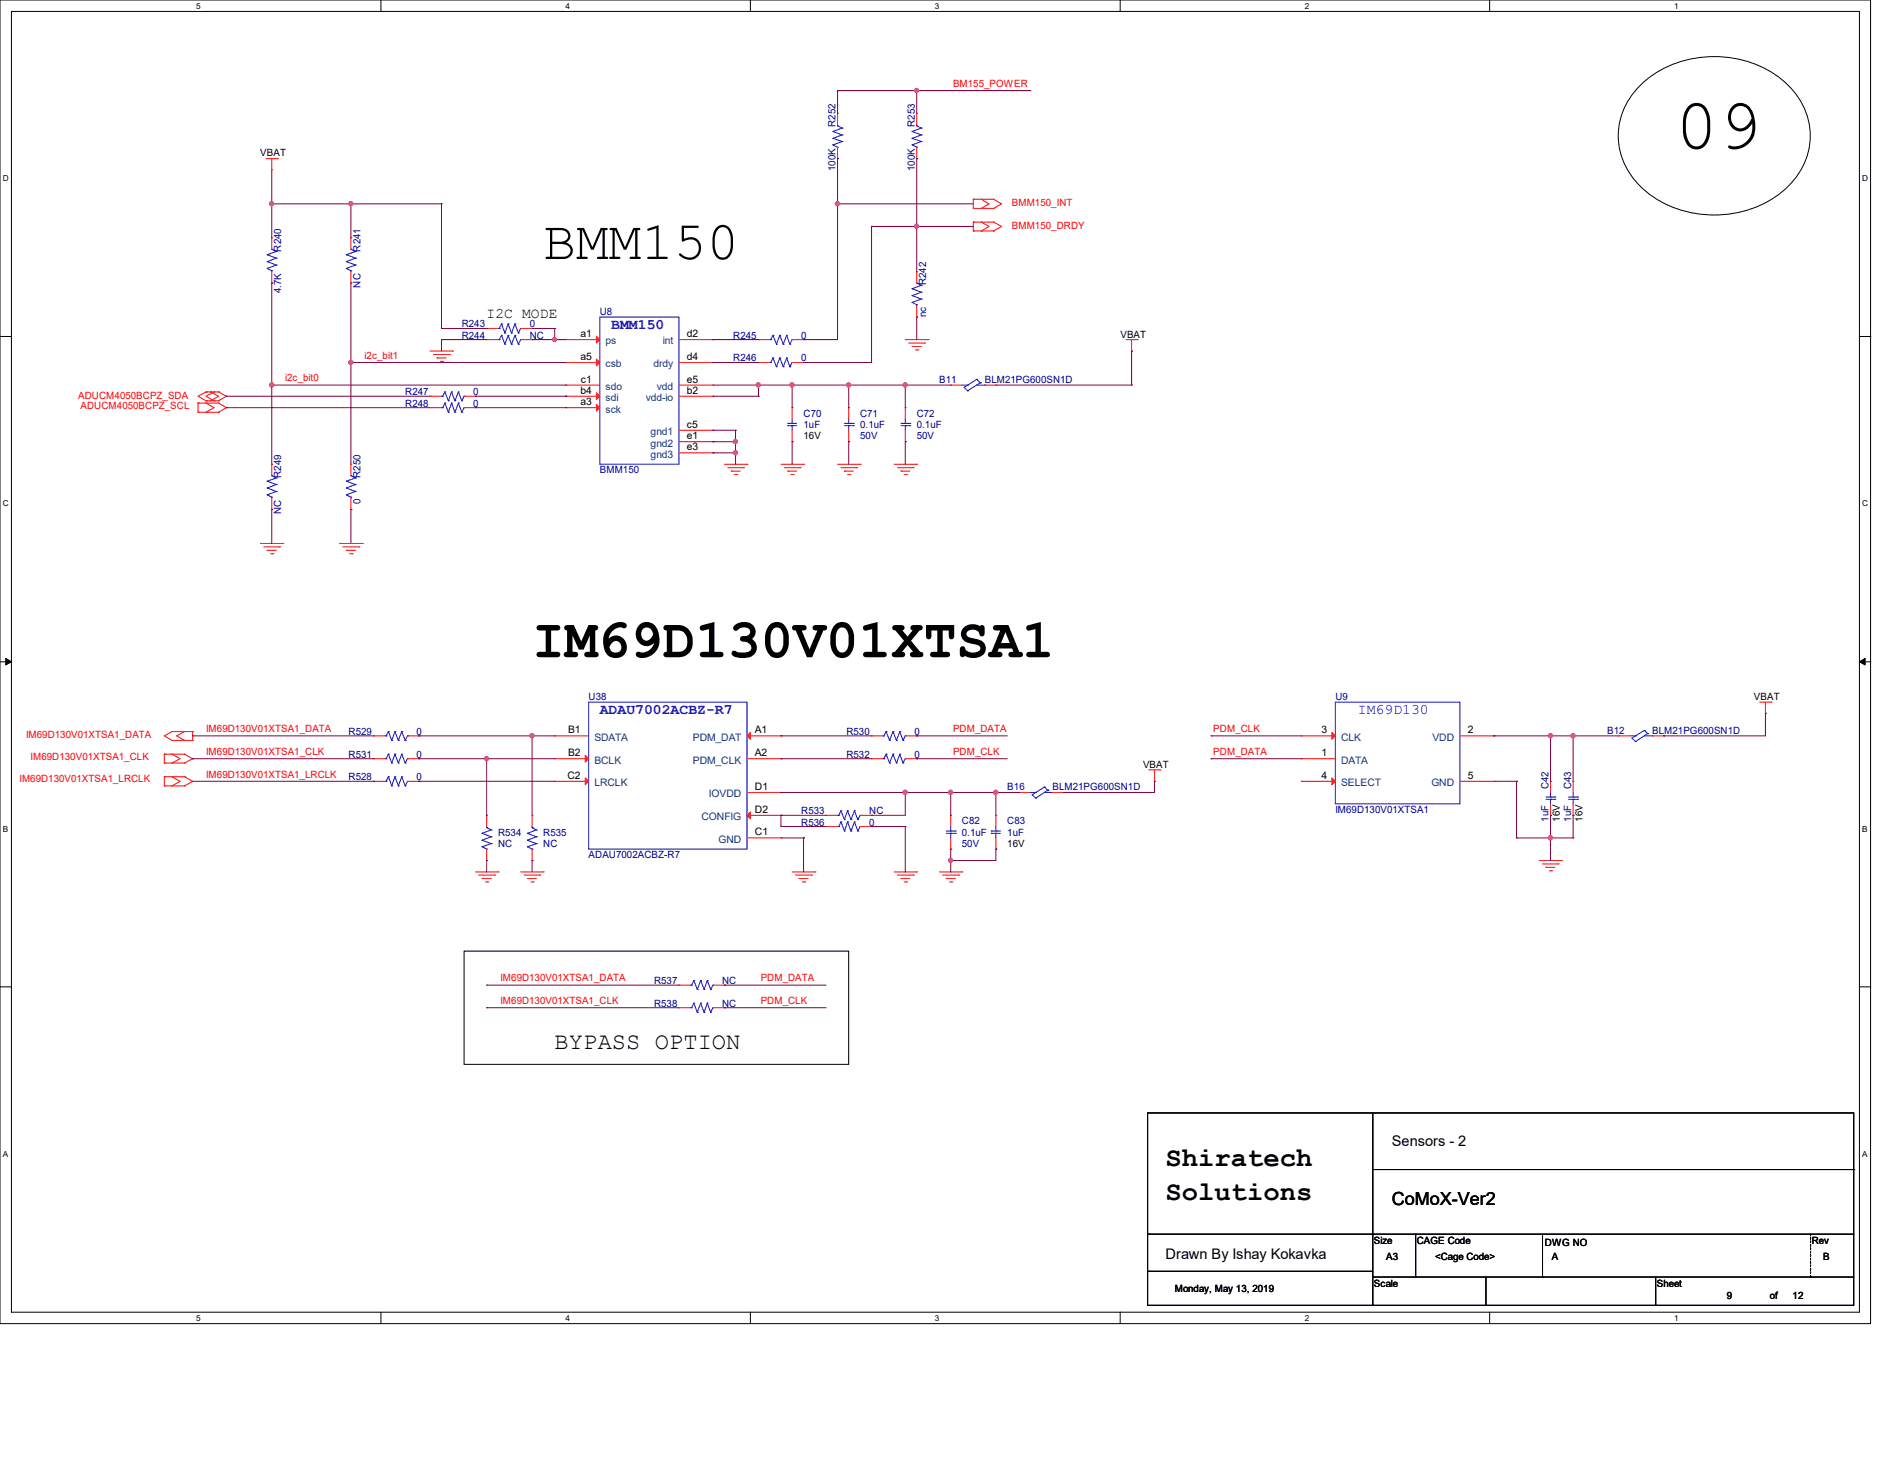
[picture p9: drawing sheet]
<svg xmlns="http://www.w3.org/2000/svg" width="279mm" height="216mm" viewBox="0 0 279 216" stroke-linecap="round" stroke-linejoin="round" font-family="sans-serif">
<path d="M0 0h277.1v196h-277.1zM1.7 1.7h273.8v192.6h-273.8z" fill="none" stroke="#000" stroke-width=".15"/>
<g fill="#fff">
<path d="M29 .2h.7v1.3h-.7z"/>
<path d="M29 194.5h.7v1.3h-.7z"/>
</g>
<path d="M56.4 0v1.7M56.4 194.3v1.7" fill="none" stroke="#000" stroke-width=".15"/>
<g fill="#fff">
<path d="M83.8 .2h.6v1.3h-.6z"/>
<path d="M83.8 194.5h.6v1.3h-.6z"/>
</g>
<path d="M111.2 0v1.7M111.2 194.3v1.7" fill="none" stroke="#000" stroke-width=".15"/>
<g fill="#fff">
<path d="M138.5 .2h.6v1.3h-.6z"/>
<path d="M138.5 194.5h.6v1.3h-.6z"/>
</g>
<path d="M165.9 0v1.7M165.9 194.3v1.7" fill="none" stroke="#000" stroke-width=".15"/>
<g fill="#fff">
<path d="M193.3 .2h.6v1.3h-.6z"/>
<path d="M193.3 194.5h.6v1.3h-.6z"/>
</g>
<path d="M220.7 0v1.7M220.7 194.3v1.7" fill="none" stroke="#000" stroke-width=".15"/>
<g fill="#fff">
<path d="M248 .2h.7v1.3h-.7z"/>
<path d="M248 194.5h.7v1.3h-.7z"/>
<path d="M.4 25.7h.9v1.4h-.9z"/>
<path d="M275.9 25.7h.8v1.4h-.8z"/>
<path d="M.4 73.9h.9v1.3h-.9z"/>
<path d="M275.9 73.9h.8v1.3h-.8z"/>
</g>
<path d="M0 49.8h1.7M275.5 49.8h1.7" fill="none" stroke="#000" stroke-width=".15"/>
<g fill="#fff">
<path d="M.4 122h.8v1.4h-.8z"/>
<path d="M275.9 122h.7v1.4h-.7z"/>
</g>
<path d="M0 98h1.7M275.5 98h1.7" fill="none" stroke="#000" stroke-width=".15"/>
<path d="M.8 97.5l.9 .5-.9 .5zM275.5 98l.8-.5v1z" fill="#000" stroke="#000" stroke-width=".15"/>
<g fill="#fff">
<path d="M.4 170.2h.8v1.3h-.8z"/>
<path d="M275.9 170.2h.7v1.3h-.7z"/>
</g>
<g fill="none" stroke="#000" stroke-width=".15">
<path d="M243.4 12.3a16.3 16.3 0 0 1 21.1 0 10.3 10.3 0 0 1 0 15.7 16.3 16.3 0 0 1-21.1 0 10.3 10.3 0 0 1 0-15.7zM0 146.1h1.7M68.7 140.8h57v16.8h-57zM275.5 146.1h1.7M170 164.8h104.6v28.5h-104.6zM203.4 173.2h71.2M203.4 164.8v28.5M274.6 173.2h.1M170.2 188.3h.1M170.2 182.8h.1M170.2 188.3h33.2M170.2 182.8h104.4"/>
<path d="M203.4 189.1h.1M203.4 193.3h.1M203.4 189.1h71.2M209.7 189.1h.1M209.7 182.8v6.3M220.1 193.3h.1M220.1 189.1v4.2M228.5 189.1h.1M228.5 182.8v6.3M245.3 193.3h.1M245.3 189.1v4.2"/>
</g>
<g fill="none" stroke="#f00" stroke-width=".15">
<path d="M124.1 16.8h.1M124.1 16.8v1.7M135.8 16.8h.1M135.8 16.8v1.7M39.4 23.5h1.7M40.3 25.1h.1M40.3 35.2h.1M40.3 23.5v1.6M40.3 35.2v1.7M41.1 23.5h.1M52 35.2h.1M52 35.2v1.7"/>
<path d="M124.1 23.5h.1M124.1 21.8v1.7M135.8 23.5h.1M135.8 21.8v1.7M144.2 29.5h.1M144.2 30.9h.1M144.2 32.9h.1M144.2 34.2h.1M144.2 29.5v1.4M144.2 32.9v1.3M144.2 29.5h3M144.2 30.9h3"/>
<path d="M144.2 32.9h3M144.2 34.2h3M145.4 29.5h.1M145.4 30.9h.1M145.4 32.9h.1M145.4 34.2h.1M145.4 29.5l1.1 .7-1.1 .7M145.4 32.9l1.1 .6-1.1 .7M147.2 29.5h.1M147.2 30.9h.1M147.2 32.9h.1M147.2 34.2h.1"/>
<path d="M147.2 29.5l1.2 .7-1.2 .7M147.2 32.9l1.2 .6-1.2 .7M29.3 59.7h.1M29.3 59.7v1.3M29.3 59.7h3.1M30.5 58h.1M30.5 59.4h.1M30.5 59.7h.1M30.5 58h1.9M30.5 59.4h1.9M30.5 58l-1.2 .7 1.2 .7M30.5 59.7l1.2 .7-1.2 .6"/>
<path d="M31.2 58h.1M31.2 59.4h.1M31.2 58l1.2 .7-1.2 .7M31.7 58h.1M31.7 59.4h.1M31.7 58l-1.2 .7 1.2 .7M32.4 58h.1M32.4 59.4h.1M32.4 59.7h.1M32.4 58l1.1 .7-1.1 .7M32.4 59.7l1.1 .7-1.1 .6M40.3 41.9h.1"/>
<path d="M40.3 40.3v1.6M52 41.9h.1M52 40.3v1.6M63.7 58.7h.1M63.7 52h3.4M63.7 58.7h1.7M64.2 52.5h2.4M64.7 53h.1M64.7 53h1.4M65.2 53.5h.4M65.6 53.5h.1M66.6 52.5h.1"/>
<path d="M67.1 52h.1M68.7 58.7h1.7M70.4 58.7h.1M72.1 50.3h.1M72.1 48.6h.1M72.1 50.3h1.7M72.1 48.6h1.7M77.1 50.3h1.7M77.1 48.6h1.7M78.8 50.3h.1M78.8 48.6h.1M83.8 50.3h.1"/>
<path d="M83.8 53.7h.1M83.8 57h.1M83.8 58.7h.1M83.8 50.3h5.1M83.8 53.7h5.1M83.8 57h5.1M83.8 58.7h5.1M100.6 50.3h5M100.6 53.7h5M100.6 57h5M100.6 58.7h5M105.6 50.3h.1"/>
<path d="M105.6 53.7h.1M105.6 57h.1M105.6 58.7h.1M112.4 53.7h.1M112.4 50.3h.1M112.4 50.3h1.6M112.4 53.7h1.6M117.3 50.3h1.7M117.3 53.7h1.7M119 53.7h.1M119 50.3h.1M134.1 50.3h3.4"/>
<path d="M134.6 50.8h2.4M135.1 51.3h.1M135.1 51.3h1.4M135.6 51.8h.4M135.8 40.3h.1M135.8 46.9h.1M135.8 40.3v1.6M135.8 45.3v1.6M136 51.8h.1M137 50.8h.1M137.5 50.3h.1M140.8 57h.1"/>
<path d="M140.8 57h1.7M145.9 57h1.6M147.5 57h.1M166.8 50.3h1.7M167.6 52h.1M167.6 50.3v1.7M168.5 50.3h.1M29.3 61h.1M29.3 61h3.1M30.5 61h.1M32.4 61h.1M40.3 68.7h.1"/>
<path d="M40.3 75.4h.1M40.3 68.7v1.7M40.3 73.8v1.6M52 68.7h.1M52 75.4h.1M52 68.7v1.7M52 73.8v1.6M63.7 60.4h.1M63.7 60.4h1.7M68.7 60.4h1.7M70.4 60.4h.1M83.8 60.4h.1"/>
<path d="M83.8 60.4h5.1M100.6 63.7h5M100.6 65.4h5M100.6 67.1h5M105.6 63.7h.1M105.6 65.4h.1M105.6 67.1h.1M107.3 68.7h3.4M107.8 69.3h2.4M108.3 69.8h.1M108.3 69.8h1.3M108.8 70.3h.3"/>
<path d="M109.1 70.3h.1M110.2 69.3h.1M110.7 68.7h.1M115.7 68.7h3.3M116.2 69.3h2.3M116.7 69.8h.1M116.7 69.8h1.3M117.2 70.3h.3M117.3 65.4h.1M117.3 60.4h.1M117.3 60.4v1.7M117.3 63.7v1.7"/>
<path d="M117.5 70.3h.1M118.5 69.3h.1M119 68.7h.1M124.1 68.7h3.3M124.6 69.3h2.3M125.1 69.8h.1M125.1 69.8h1.3M125.6 70.3h.3M125.7 60.4h.1M125.7 65.4h.1M125.7 60.4v1.7M125.7 63.7v1.7"/>
<path d="M125.9 70.3h.1M126.9 69.3h.1M127.4 68.7h.1M132.5 68.7h3.3M133 69.3h2.3M133.5 69.8h.1M133.5 69.8h1.3M133.9 70.3h.4M134.1 60.4h.1M134.1 65.4h.1M134.1 60.4v1.7M134.1 63.7v1.7"/>
<path d="M134.3 70.3h.1M135.3 69.3h.1M135.8 68.7h.1M38.6 80.5h3.3M39.1 81h2.3M39.6 81.5h.1M39.6 81.5h1.3M40.1 82h.3M40.4 82h.1M41.4 81h.1M41.9 80.5h.1M50.3 80.5h3.4"/>
<path d="M50.8 81h2.4M51.3 81.5h.1M51.3 81.5h1.4M51.8 82h.4M52.2 82h.1M53.2 81h.1M53.7 80.5h.1M24.3 111.7h.1M24.3 113h.1M24.3 115h.1M24.3 116.4h.1M24.3 111.7v1.3"/>
<path d="M24.3 115v1.4M24.3 111.7h3M24.3 113h3M24.3 115h3M24.3 116.4h3M25.5 111.7h.1M25.5 113h.1M25.5 108.3h.1M25.5 109.6h.1M25.5 115h.1M25.5 116.4h.1M25.5 111.7l1.2 .7-1.2 .6"/>
<path d="M25.5 108.3l-1.2 .7 1.2 .6M25.5 108.3h3M25.5 109.6h3M25.5 115l1.2 .7-1.2 .7M27.3 111.7h.1M27.3 113h.1M27.3 108.3h.1M27.3 109.6h.1M27.3 115h.1M27.3 116.4h.1M27.3 111.7l1.2 .7-1.2 .6M27.3 108.3l-1.1 .7 1.1 .6"/>
<path d="M27.3 115l1.2 .7-1.2 .7M28.5 108.3h.1M28.5 109.6h.1M28.5 108.3v1.3M55.3 112.4h.1M55.3 109h.1M55.3 115.7h.1M55.3 112.4h1.7M55.3 109h1.7M55.3 115.7h1.7M60.4 112.4h1.7M60.4 109h1.7"/>
<path d="M60.4 115.7h1.7M62.1 112.4h.1M62.1 109h.1M62.1 115.7h.1M82.2 109h.1M82.2 112.4h.1M82.2 115.7h.1M82.2 112.4h5M82.2 109h5M82.2 115.7h5M110.7 112.4h5M110.7 109h5"/>
<path d="M110.7 117.3h5M115.7 109h.1M115.7 112.4h.1M115.7 117.3h.1M129.1 112.4h.1M129.1 109h.1M129.1 112.4h1.7M129.1 109h1.7M134.1 112.4h1.7M134.1 109h1.7M135.8 112.4h.1M135.8 109h.1"/>
<path d="M150.9 117.3h.1M150.9 117.3h1.7M155.9 117.3h1.7M157.6 117.3h.1M170.2 114h1.6M171 115.7h.1M171 114v1.7M171.8 114h.1M192.8 109h.1M192.8 112.4h.1M192.8 115.7h.1M192.8 112.4h5"/>
<path d="M192.8 109h5M192.8 115.7h5M216.3 109h5M216.3 115.7h5M221.3 109h.1M221.3 115.7h.1M229.7 115.7h.1M229.7 115.7v1.6M229.7 119v1.7M233 115.7h.1M233 115.7v1.6M233 119v1.7"/>
<path d="M239.7 109h.1M239.7 109h1.7M244.8 109h1.7M246.5 109h.1M260.7 104h1.7M261.5 105.6h.1M261.5 104v1.6M262.4 104h.1M70.4 129.1h3.4M70.9 129.6h2.4M71.4 130.1h.1M71.4 130.1h1.4"/>
<path d="M71.9 130.6h.4M72.1 127.4h.1M72.1 120.7h.1M72.1 120.7v1.7M72.1 125.7v1.7M72.3 130.6h.1M73.3 129.6h.1M73.8 129.1h.1M77.1 129.1h3.4M77.6 129.6h2.4M78.1 130.1h.1M78.1 130.1h1.4"/>
<path d="M78.7 130.6h.3M78.8 127.4h.1M78.8 120.7h.1M78.8 120.7v1.7M78.8 125.7v1.7M79 130.6h.1M80 129.6h.1M80.5 129.1h.1M110.7 124.1h5M110.7 120.7h5M115.7 124.1h.1M115.7 120.7h.1"/>
<path d="M117.3 129.1h3.4M117.9 129.6h2.3M118.4 130.1h.1M118.4 130.1h1.3M118.9 130.6h.3M119.2 130.6h.1M120.2 129.6h.1M120.7 129.1h.1M122.4 122.4h.1M122.4 120.7h.1M122.4 120.7h1.7M122.4 122.4h1.7"/>
<path d="M127.4 120.7h1.7M127.4 122.4h1.7M129.1 122.4h.1M129.1 120.7h.1M132.5 129.1h3.3M133 129.6h2.3M133.5 130.1h.1M133.5 130.1h1.3M133.9 130.6h.4M134.3 130.6h.1M135.3 129.6h.1M135.8 129.1h.1"/>
<path d="M139.1 129.1h3.4M139.7 129.6h2.3M140.2 130.1h.1M140.2 130.1h1.3M140.7 130.6h.3M140.8 120.7h.1M140.8 125.7h.1M140.8 120.7v1.7M140.8 124.1v1.6M141 130.6h.1M142 129.6h.1M142.5 129.1h.1"/>
<path d="M147.5 125.7h.1M147.5 120.7h.1M147.5 120.7v1.7M147.5 124.1v1.6M228 127.4h3.4M228.5 127.9h2.3M229 128.4h.1M229 128.4h1.3M229.5 128.9h.4M229.7 120.7h.1M229.9 128.9h.1M230.8 127.9h.1"/>
<path d="M231.4 127.4h.1M233 120.7h.1M100.6 145.9h.1M100.6 149.2h.1M100.6 145.9h1.7M100.6 149.2h1.7M105.6 145.9h1.7M105.6 149.2h1.7M107.3 145.9h.1M107.3 149.2h.1"/>
</g>
<path d="M268.2 182.8v6.3M268.2 189.1h.1" fill="none" stroke="#000" stroke-width=".15" stroke-dasharray=".3"/>
<g fill="none" stroke="#00f" stroke-width=".15">
<path d="M123.4 19.5h.1M123.4 19.5l1.4 .5M124.1 18.6h.1M124.1 18.6l.7 .4M124.1 18.5v.1M124.8 19h.1M124.8 20h.1M124.8 19l-1.4 .5M124.8 20l-1.4 .5M135.1 19.5h.1M135.1 19.5l1.4 .5M135.8 18.6h.1"/>
<path d="M135.8 18.5v.1M135.8 18.6l.7 .4M136.5 19h.1M136.5 20h.1M136.5 19l-1.4 .5M136.5 20l-1.4 .5M39.6 39.8h.1M39.6 38.7h.1M39.6 37.7h.1M39.6 39.8l.7 .3M39.6 38.7l1.3 .5M39.6 37.7l1.3 .5"/>
<path d="M40.3 36.9h.1M40.3 36.9l.6 .4M40.9 39.2h.1M40.9 38.2h.1M40.9 37.3h.1M40.9 39.2l-1.3 .6M40.9 38.2l-1.3 .5M40.9 37.3l-1.3 .4M51.3 39.8h.1M51.3 38.7h.1M51.3 37.7h.1M51.3 39.8l.7 .3"/>
<path d="M51.3 38.7l1.4 .5M51.3 37.7l1.4 .5M52 36.9h.1M52 36.9l.7 .4M52.7 39.2h.1M52.7 38.2h.1M52.7 37.3h.1M52.7 39.2l-1.4 .6M52.7 38.2l-1.4 .5M52.7 37.3l-1.4 .4M123.4 20.5h.1M123.4 21.5h.1"/>
<path d="M123.4 20.5l1.4 .5M123.4 21.5l.7 .3M124.1 21.8h.1M124.8 21h.1M124.8 21l-1.4 .5M135.1 20.5h.1M135.1 21.5h.1M135.1 20.5l1.4 .5M135.1 21.5l.7 .3M135.8 21.8h.1M136.5 21h.1M136.5 21l-1.4 .5"/>
<path d="M40.3 40.1h.1M40.3 40.1v.2M52 40.1h.1M52 40.1v.2M65.4 58.7h.2M65.6 58.7h.1M65.9 58h.1M65.9 59.7h.1M65.9 58l-.3 .7M65.9 58l.5 1.4M65.9 59.7l-.3 .7M65.9 59.7l.5 1.3"/>
<path d="M66.4 59.4h.1M66.9 58h.1M66.9 59.7h.1M66.9 58l-.5 1.4M66.9 58l.5 1.4M66.9 59.7l-.5 1.3M66.9 59.7l.5 1.3M67.4 59.4h.1M67.9 58h.1M67.9 59.7h.1M67.9 58l-.5 1.4M67.9 58l.5 1.4"/>
<path d="M67.9 59.7l-.5 1.3M67.9 59.7l.5 1.3M68.4 59.4h.1M68.7 58.7h.1M68.7 58.7l-.3 .7M73.8 50.3h.2M73.8 48.6h.2M74 50.3h.1M74 48.6h.1M74.3 49.7h.1M74.3 48h.1M74.3 49.7l-.3 .6"/>
<path d="M74.3 49.7l.5 1.3M74.3 48l-.3 .6M74.3 48l.5 1.3M74.8 51h.1M74.8 49.3h.1M75.3 49.7h.1M75.3 48h.1M75.3 49.7l-.5 1.3M75.3 49.7l.5 1.3M75.3 48l-.5 1.3M75.3 48l.5 1.3M75.8 51h.1"/>
<path d="M75.8 49.3h.1M76.3 49.7h.1M76.3 48h.1M76.3 49.7l-.5 1.3M76.3 49.7l.5 1.3M76.3 48l-.5 1.3M76.3 48l.5 1.3M76.8 51h.1M76.8 49.3h.1M77.1 50.3h.1M77.1 48.6h.1M77.1 50.3l-.3 .7"/>
<path d="M77.1 48.6l-.3 .7M88.9 46.9h11.7v21.8h-11.7zM114 50.3h.2M114 53.7h.2M114.2 53.7h.1M114.2 50.3h.1M114.5 53h.1M114.5 49.7h.1M114.5 53l-.3 .7M114.5 53l.5 1.3M114.5 49.7l-.3 .6M114.5 49.7l.5 1.3"/>
<path d="M115 54.3h.1M115 51h.1M115.5 53h.1M115.5 49.7h.1M115.5 53l-.5 1.3M115.5 53l.5 1.3M115.5 49.7l-.5 1.3M115.5 49.7l.5 1.3M116 54.3h.1M116 51h.1M116.5 53h.1M116.5 49.7h.1"/>
<path d="M116.5 53l-.5 1.3M116.5 53l.5 1.3M116.5 49.7l-.5 1.3M116.5 49.7l.5 1.3M117 54.3h.1M117 51h.1M117.3 53.7h.1M117.3 50.3h.1M117.3 53.7l-.3 .6M117.3 50.3l-.3 .7M135.1 44.8h.1M135.1 43.8h.1"/>
<path d="M135.1 42.8h.1M135.1 44.8l.7 .3M135.1 43.8l1.4 .5M135.1 42.8l1.4 .5M135.8 41.9h.1M135.8 45.1h.1M135.8 41.9l.7 .3M135.8 45.1v.2M136.5 44.3h.1M136.5 43.3h.1M136.5 42.2h.1M136.5 44.3l-1.4 .5"/>
<path d="M136.5 43.3l-1.4 .5M136.5 42.2l-1.4 .6M142.5 57h.8M143.3 57.9h.1M143.3 57h.1M144.7 56.2h.1M144.7 56.2l-1.9 1.2 .5 .5M144.7 56.2l.5 .5M144.7 57h1.2M145.2 56.7h.1M145.2 56.7l-1.9 1.2M145.9 57h.1"/>
<path d="M39.6 73.3h.1M39.6 72.3h.1M39.6 71.2h.1M39.6 73.3l.7 .3M39.6 72.3l1.3 .5M39.6 71.2l1.3 .6M40.3 70.4h.1M40.3 73.6h.1M40.3 70.4l.6 .4M40.3 73.6v.2M40.9 72.8h.1M40.9 71.8h.1"/>
<path d="M40.9 70.8h.1M40.9 72.8l-1.3 .5M40.9 71.8l-1.3 .5M40.9 70.8l-1.3 .4M51.3 73.3h.1M51.3 72.3h.1M51.3 71.2h.1M51.3 73.3l.7 .3M51.3 72.3l1.4 .5M51.3 71.2l1.4 .6M52 70.4h.1M52 73.6h.1"/>
<path d="M52 73.6v.2M52 70.4l.7 .4M52.7 72.8h.1M52.7 71.8h.1M52.7 70.8h.1M52.7 72.8l-1.4 .5M52.7 71.8l-1.4 .5M52.7 70.8l-1.4 .4M65.4 60.4h.2M65.6 60.4h.1M66.4 61h.1M67.4 61h.1"/>
<path d="M68.4 61h.1M68.7 60.4h.1M68.7 60.4l-.3 .6M116.7 63h.1M116.7 62.7h.1M116.7 62.7h1.3M116.7 63h1.3M117.3 63h.1M117.3 62.7h.1M117.3 62.1v.6M117.3 63v.7M125.1 62.7h1.3"/>
<path d="M125.1 63h1.3M125.7 62.7h.1M125.7 63h.1M125.7 62.1v.6M125.7 63v.7M126.4 62.7h.1M126.4 63h.1M133.5 62.7h1.3M133.5 63h1.3M134.1 62.7h.1M134.1 63h.1M134.1 62.1v.6"/>
<path d="M134.1 63v.7M134.8 62.7h.1M134.8 63h.1M57 112.4h.2M57 109h.2M57 115.7h.2M57.2 112.4h.1M57.2 109h.1M57.2 115.7h.1M57.5 111.7h.1M57.5 108.3h.1M57.5 115h.1"/>
<path d="M57.5 111.7l-.3 .7M57.5 111.7l.5 1.3M57.5 108.3l-.3 .7M57.5 108.3l.5 1.3M57.5 115l-.3 .7M57.5 115l.5 1.4M58 113h.1M58 109.6h.1M58 116.4h.1M58.5 111.7h.1M58.5 108.3h.1M58.5 115h.1"/>
<path d="M58.5 111.7l-.5 1.3M58.5 111.7l.5 1.3M58.5 108.3l-.5 1.3M58.5 108.3l.5 1.3M58.5 115l-.5 1.4M58.5 115l.5 1.4M59 113h.1M59 109.6h.1M59 116.4h.1M59.5 111.7h.1M59.5 108.3h.1M59.5 115h.1"/>
<path d="M59.5 111.7l-.5 1.3M59.5 111.7l.5 1.3M59.5 108.3l-.5 1.3M59.5 108.3l.5 1.3M59.5 115l-.5 1.4M59.5 115l.5 1.4M60 113h.1M60 109.6h.1M60 116.4h.1M60.4 112.4h.1M60.4 109h.1M60.4 115.7h.1"/>
<path d="M60.4 112.4l-.4 .6M60.4 109l-.4 .6M60.4 115.7l-.4 .7M87.2 104h23.5v21.7h-23.5zM130.8 112.4h.1M130.8 109h.1M130.9 112.4h.1M130.9 109h.1M131.3 111.7h.1M131.3 108.3h.1M131.3 111.7l-.4 .7M131.3 111.7l.5 1.3"/>
<path d="M131.3 108.3l-.4 .7M131.3 108.3l.5 1.3M131.8 113h.1M131.8 109.6h.1M132.3 111.7h.1M132.3 108.3h.1M132.3 111.7l-.5 1.3M132.3 111.7l.5 1.3M132.3 108.3l-.5 1.3M132.3 108.3l.5 1.3M132.8 113h.1M132.8 109.6h.1"/>
<path d="M133.3 111.7h.1M133.3 108.3h.1M133.3 111.7l-.5 1.3M133.3 111.7l.5 1.3M133.3 108.3l-.5 1.3M133.3 108.3l.5 1.3M133.8 113h.1M133.8 109.6h.1M134.1 112.4h.1M134.1 109h.1M134.1 112.4l-.3 .6M134.1 109l-.3 .6"/>
<path d="M152.6 117.3h.8M153.4 118.2h.1M153.4 117.3h.1M154.7 116.5h.1M154.7 116.5l-1.8 1.2 .5 .5M154.7 116.5l.5 .5M154.7 117.3h1.2M155.2 117h.1M155.2 117l-1.8 1.2M155.9 117.3h.1M197.8 104h18.5v15h-18.5zM229 118h1.3"/>
<path d="M229 118.4h1.3M229.7 118h.1M229.7 118.4h.1M229.7 117.3v.7M229.7 118.4v.6M230.3 118h.1M230.3 118.4h.1M232.4 118h1.3M232.4 118.4h1.3M233 118h.1M233 118.4h.1M233 117.3v.7"/>
<path d="M233 118.4v.6M233.7 118h.1M233.7 118.4h.1M241.4 109h.9M242.3 109.8h.1M242.3 109h.1M243.6 108.2h.1M243.6 109h1.2M243.6 108.2l-1.8 1.1 .5 .5M243.6 108.2l.5 .4M244.1 108.6h.1M244.1 108.6l-1.8 1.2"/>
<path d="M244.8 109h.1M71.4 123.4h.1M71.4 124.4h.1M71.4 125.4h.1M71.4 123.4l1.4 .5M71.4 124.4l1.4 .5M71.4 125.4l.7 .3M72.1 125.7h.1M72.1 122.6h.1M72.1 122.6l.7 .3M72.1 122.4v.2M72.8 122.9h.1"/>
<path d="M72.8 123.9h.1M72.8 124.9h.1M72.8 122.9l-1.4 .5M72.8 123.9l-1.4 .5M72.8 124.9l-1.4 .5M78.1 123.4h.1M78.1 124.4h.1M78.1 125.4h.1M78.1 123.4l1.4 .5M78.1 124.4l1.4 .5M78.1 125.4l.7 .3M78.8 125.7h.1"/>
<path d="M78.8 122.6h.1M78.8 122.6l.7 .3M78.8 122.4v.2M79.5 122.9h.1M79.5 123.9h.1M79.5 124.9h.1M79.5 122.9l-1.4 .5M79.5 123.9l-1.4 .5M79.5 124.9l-1.4 .5M124.1 122.4h.1M124.1 120.7h.1M124.2 122.4h.1"/>
<path d="M124.2 120.7h.1M124.6 121.7h.1M124.6 120.1h.1M124.6 121.7l-.4 .7M124.6 121.7l.5 1.4M124.6 120.1l-.4 .6M124.6 120.1l.5 1.3M125.1 123.1h.1M125.1 121.4h.1M125.6 121.7h.1M125.6 120.1h.1M125.6 121.7l-.5 1.4"/>
<path d="M125.6 121.7l.5 1.4M125.6 120.1l-.5 1.3M125.6 120.1l.5 1.3M126.1 123.1h.1M126.1 121.4h.1M126.6 121.7h.1M126.6 120.1h.1M126.6 121.7l-.5 1.4M126.6 121.7l.5 1.4M126.6 120.1l-.5 1.3M126.6 120.1l.5 1.3M127.1 123.1h.1"/>
<path d="M127.1 121.4h.1M127.4 122.4h.1M127.4 120.7h.1M127.4 122.4l-.3 .7M127.4 120.7l-.3 .7M140.2 123.1h1.3M140.2 123.4h1.3M140.8 123.1h.1M140.8 123.4h.1M140.8 122.4v.7M140.8 123.4v.7M141.5 123.1h.1"/>
<path d="M141.5 123.4h.1M146.9 123.4h.1M146.9 123.1h.1M146.9 123.1h1.3M146.9 123.4h1.3M147.5 123.4h.1M147.5 123.1h.1M147.5 122.4v.7M147.5 123.4v.7M102.3 145.9h.1M102.3 149.2h.1M102.4 145.9h.1"/>
<path d="M102.4 149.2h.1M102.8 145.2h.1M102.8 148.5h.1M102.8 145.2l-.4 .7M102.8 145.2l.5 1.3M102.8 148.5l-.4 .7M102.8 148.5l.5 1.4M103.3 146.5h.1M103.3 149.9h.1M103.8 145.2h.1M103.8 148.5h.1M103.8 145.2l-.5 1.3"/>
<path d="M103.8 145.2l.5 1.3M103.8 148.5l-.5 1.4M103.8 148.5l.5 1.4M104.3 146.5h.1M104.3 149.9h.1M104.8 145.2h.1M104.8 148.5h.1M104.8 145.2l-.5 1.3M104.8 145.2l.5 1.3M104.8 148.5l-.5 1.4M104.8 148.5l.5 1.4M105.3 146.5h.1"/>
<path d="M105.3 149.9h.1M105.6 145.9h.1M105.6 149.2h.1M105.6 145.9l-.3 .6M105.6 149.2l-.3 .7"/>
</g>
<g fill="#f00" stroke="#f00" stroke-width=".15">
<path d="M197.3 108.5l.5 .5-.5 .5z"/>
<path d="M197.3 115.2l.5 .5-.5 .5z"/>
<path d="M110.7 109l.5-.5v1z"/>
<path d="M86.7 111.8l.5 .6-.5 .5z"/>
<path d="M86.7 115.2l.5 .5-.5 .5z"/>
<path d="M111.2 120.2v1l-.5-.5z"/>
<path d="M88.3 49.8l.6 .5-.6 .5z"/>
<path d="M88.3 53.2l.6 .5-.6 .5z"/>
<path d="M88.3 58.2l.6 .5-.6 .5z"/>
<path d="M88.3 59.9l.6 .5-.6 .5z"/>
</g>
<g fill="none" stroke="#800040" stroke-width=".15">
<path d="M124.1 13.4h.1M124.1 13.4v3.4M124.1 13.4h28.5M135.8 13.4h.1M135.8 13.4v3.4M152.6 13.4h.1M40.3 30.2h.1M40.3 25.1v10.1M40.3 30.2h25.1M52 30.2h.1M52 30.2v5M65.4 30.2h.1"/>
<path d="M65.4 30.2v18.4M124.1 23.5h.1M124.1 30.2h.1M124.1 23.5v26.8h-5.1M124.1 30.2h20.1M129.1 33.5h.1M129.1 33.5v20.2h-10.1M129.1 33.5h15.1M135.8 23.5h.1M135.8 33.5h.1M135.8 23.5v16.8M33.5 58.7h.1"/>
<path d="M33.5 58.7h30.2M40.3 41.9h.1M40.3 57h.1M40.3 57h43.5M40.3 41.9v26.8M52 41.9h.1M52 53.7h.1M52 41.9v26.8M52 53.7h31.8M65.4 50.3h.1M65.4 48.6h.1M65.4 48.6h6.7"/>
<path d="M65.4 50.3h6.7M65.4 50.3v1.7M70.4 58.7h13.4M72.1 48.6h.1M78.8 48.6h.1M78.8 50.3h.1M78.8 48.6h3.4M78.8 50.3h5M82.2 48.6h.1M82.2 50.3h.1M82.2 48.6v1.7M83.8 58.7h.1"/>
<path d="M105.6 50.3h.1M105.6 53.7h.1M105.6 57h35.2M105.6 50.3h6.8M105.6 53.7h6.8M105.6 58.7h6.8M112.4 57h.1M112.4 58.7h.1M112.4 57v1.7M117.3 57h.1M117.3 57v3.4M119 50.3h.1"/>
<path d="M119 53.7h.1M125.7 57h.1M125.7 57v3.4M134.1 57h.1M134.1 57v3.4M135.8 46.9h.1M135.8 46.9v3.4M147.5 57h20.1M167.6 52h.1M167.6 57h.1M167.6 52v5M33.5 60.4h.1"/>
<path d="M33.5 60.4h30.2M40.3 75.4h.1M40.3 75.4v5.1M52 75.4h.1M52 75.4v5.1M70.4 60.4h13.4M83.8 60.4h.1M105.6 63.7h.1M105.6 65.4h.1M105.6 67.1h.1M105.6 63.7h3.4M105.6 65.4h3.4"/>
<path d="M105.6 67.1h3.4M109 63.7h.1M109 65.4h.1M109 67.1h.1M109 63.7v5M117.3 65.4h.1M117.3 65.4v3.3M125.7 65.4h.1M125.7 65.4v3.3M134.1 65.4h.1M134.1 65.4v3.3M28.5 112.4h.1"/>
<path d="M28.5 109h.1M28.5 115.7h26.8M28.5 109h26.8M28.5 112.4h26.8M55.3 115.7h.1M62.1 115.7h.1M62.1 112.4h.1M62.1 109h.1M62.1 115.7h20.1M62.1 109h20.1M62.1 112.4h20.1M72.1 112.4h.1"/>
<path d="M72.1 112.4v8.3M78.8 109h.1M78.8 109v11.7M115.7 117.3h.1M115.7 112.4h.1M115.7 109h.1M115.7 109h13.4M115.7 117.3h35.2M115.7 112.4h13.4M134.1 117.3h.1M134.1 117.3v3.4h-5M135.8 112.4h.1"/>
<path d="M135.8 109h.1M135.8 109h13.4M135.8 112.4h13.4M140.8 117.3h.1M140.8 117.3v3.4M147.5 117.3h.1M147.5 117.3v3.4M150.9 117.3h.1M157.6 117.3h.1M171 115.7h.1M171 115.7v1.6h-13.4M179.4 109h.1"/>
<path d="M179.4 112.4h.1M179.4 109h13.4M179.4 112.4h13.4M221.3 109h.1M221.3 115.7h3.4M221.3 109h18.4M224.7 115.7h.1M224.7 115.7v8.4M229.7 109h.1M229.7 109v6.7M233 109h.1M233 109v6.7"/>
<path d="M246.5 109h.1M261.5 105.6h.1M261.5 105.6v3.4h-15M72.1 127.4h.1M72.1 127.4v1.7M78.8 127.4h.1M78.8 127.4v1.7M115.7 120.7h.1M115.7 122.4h.1M115.7 124.1h3.3M115.7 120.7v1.7M115.7 120.7h6.7"/>
<path d="M115.7 122.4h6.7M119 124.1h.1M119 124.1v5M129.1 120.7h.1M129.1 122.4h.1M129.1 122.4h5M134.1 122.4h.1M134.1 122.4v6.7M140.8 125.7h.1M140.8 127.4h.1M140.8 125.7v3.4M147.5 125.7h.1"/>
<path d="M147.5 125.7v1.7h-6.7M224.7 124.1h.1M224.7 124.1h8.3M229.7 120.7h.1M229.7 124.1h.1M229.7 120.7v6.7M233 120.7h.1M233 124.1h.1M233 120.7v3.4M72.1 145.9h.1M72.1 149.2h.1M72.1 145.9h28.5"/>
<path d="M72.1 149.2h28.5M107.3 145.9h.1M107.3 149.2h.1M107.3 145.9h15.1M107.3 149.2h15.1"/>
</g>
<g fill="#f0f" stroke="#f0f" stroke-width=".15">
<circle cx="229.7" cy="108.9" r=".32"/>
<circle cx="233" cy="108.9" r=".32"/>
<circle cx="229.7" cy="124.1" r=".32"/>
<circle cx="124.1" cy="30.2" r=".32"/>
<circle cx="135.8" cy="33.5" r=".32"/>
<circle cx="40.2" cy="57" r=".32"/>
<circle cx="52" cy="53.7" r=".32"/>
<circle cx="82.1" cy="50.3" r=".32"/>
<circle cx="108.9" cy="65.4" r=".32"/>
<circle cx="108.9" cy="67" r=".32"/>
<circle cx="112.3" cy="57" r=".32"/>
<circle cx="135.8" cy="13.4" r=".32"/>
<circle cx="134.1" cy="57" r=".32"/>
<circle cx="125.7" cy="57" r=".32"/>
<circle cx="117.3" cy="57" r=".32"/>
<circle cx="40.2" cy="30.2" r=".32"/>
<circle cx="52" cy="30.2" r=".32"/>
<circle cx="140.8" cy="117.3" r=".32"/>
<circle cx="134.1" cy="117.3" r=".32"/>
<circle cx="147.5" cy="117.3" r=".32"/>
<circle cx="140.8" cy="127.4" r=".32"/>
<circle cx="72.1" cy="112.3" r=".32"/>
<circle cx="78.8" cy="108.9" r=".32"/>
</g>
<text font-size="10.7" x="248.1" y="22">09</text>
<g font-size="8.1">
<text x="80.5" y="38.4">BMM150</text>
<text x="78.8" y="97.3">IM69D130V01XTSA1</text>
</g>
<g font-size="4">
<text x="172.7" y="172.7">Shiratech</text>
<text x="172.7" y="177.8">Solutions</text>
</g>
<text font-size="3.5" x="82.2" y="155.3">BYPASS OPTION</text>
<text font-size="2.7" x="206.2" y="178.4">CoMoX-Ver2</text>
<g font-size="2.2">
<text x="72.1" y="47.1">I2C MODE</text>
<text x="206.2" y="169.6">Sensors - 2</text>
<text x="172.7" y="186.4">Drawn By Ishay Kokavka</text>
</g>
<g font-size="2.2" fill="#00f">
<text x="90.6" y="48.7">BMM150</text>
<text x="88.9" y="105.7">ADAU7002ACBZ-R7</text>
<text x="201.2" y="105.7">IM69D130</text>
</g>
<g font-size="1.5" fill="#f00">
<text x="141.2" y="12.9">BM155_POWER</text>
<text x="149.9" y="30.5">BMM150_INT</text>
<text x="149.9" y="33.9">BMM150_DRDY</text>
<text x="54" y="53.1">i2c_bit1</text>
<text x="11.6" y="59.1">ADUCM4050BCPZ_SDA</text>
<text x="42.2" y="56.5">i2c_bit0</text>
<text x="11.9" y="60.5">ADUCM4050BCPZ_SCL</text>
<text x="3.9" y="109.3">IM69D130V01XTSA1_DATA</text>
<text x="4.5" y="112.5">IM69D130V01XTSA1_CLK</text>
<text x="30.5" y="111.8">IM69D130V01XTSA1_CLK</text>
<text x="30.5" y="108.4">IM69D130V01XTSA1_DATA</text>
<text x="141.2" y="111.8">PDM_CLK</text>
<text x="141.2" y="108.4">PDM_DATA</text>
<text x="179.7" y="108.4">PDM_CLK</text>
<text x="179.7" y="111.8">PDM_DATA</text>
<text x="2.9" y="115.9">IM69D130V01XTSA1_LRCLK</text>
<text x="30.5" y="115.1">IM69D130V01XTSA1_LRCLK</text>
<text x="74.1" y="145.3">IM69D130V01XTSA1_DATA</text>
<text x="74.1" y="148.7">IM69D130V01XTSA1_CLK</text>
<text x="112.7" y="145.3">PDM_DATA</text>
<text x="112.7" y="148.7">PDM_CLK</text>
</g>
<g font-size="1.5">
<text x="38.6" y="23.2">VBAT</text>
<text x="86" y="49.9">a1</text>
<text x="86" y="53.3">a5</text>
<text x="101.8" y="49.9">d2</text>
<text x="101.8" y="53.3">d4</text>
<text x="166" y="50">VBAT</text>
<text x="86" y="58.3">b4</text>
<text x="86" y="60">a3</text>
<text x="86.1" y="56.6">c1</text>
<text x="101.8" y="56.6">e5</text>
<text x="101.8" y="58.3">b2</text>
<text x="101.8" y="63.3">c5</text>
<text x="101.8" y="65">e1</text>
<text x="119" y="65.1">16V</text>
<text x="101.8" y="66.7">e3</text>
<text x="259.8" y="103.6">VBAT</text>
<text x="84.2" y="108.6">B1</text>
<text x="84.2" y="112">B2</text>
<text x="111.8" y="108.6">A1</text>
<text x="111.8" y="112">A2</text>
<text x="169.3" y="113.7">VBAT</text>
<text x="195.8" y="108.6">3</text>
<text x="195.8" y="112">1</text>
<text x="217.5" y="108.6">2</text>
<text x="84.1" y="115.3">C2</text>
<text x="111.8" y="117">D1</text>
<text x="195.8" y="115.3">4</text>
<text x="217.5" y="115.3">5</text>
<text x="111.8" y="123.7">C1</text>
<text x="111.8" y="120.4">D2</text>
<text x="149.2" y="125.4">16V</text>
<text x="231.1" y="121.7" transform="rotate(-90 231.1 121.7)">16V</text>
<text x="234.4" y="121.7" transform="rotate(-90 234.4 121.7)">16V</text>
<text x="203.5" y="184.3">Size</text>
<text x="209.9" y="184.3">CAGE Code</text>
<text x="228.9" y="184.4">DWG NO</text>
<text x="268.4" y="184.3">Rev</text>
<text x="174" y="191.3">Monday, May 13, 2019</text>
<text x="203.5" y="190.6">Scale</text>
<text x="205.4" y="186.6">A3</text>
<text x="212.6" y="186.6">&lt;Cage Code&gt;</text>
<text x="229.9" y="186.6">A</text>
<text x="245.4" y="190.6">Sheet</text>
<text x="270.1" y="186.6">B</text>
<text x="255.8" y="192.3">9</text>
<text x="262.2" y="192.3">of</text>
<text x="265.6" y="192.3">12</text>
</g>
<g font-size="1.5" fill="#000080">
<text x="123.8" y="18.8" transform="rotate(-90 123.8 18.8)">R252</text>
<text x="135.5" y="18.8" transform="rotate(-90 135.5 18.8)">R253</text>
<text x="123.8" y="25.3" transform="rotate(-90 123.8 25.3)">100K</text>
<text x="135.5" y="25.3" transform="rotate(-90 135.5 25.3)">100K</text>
<text x="41.7" y="37.3" transform="rotate(-90 41.7 37.3)">R240</text>
<text x="53.4" y="37.3" transform="rotate(-90 53.4 37.3)">R241</text>
<text x="41.7" y="43.4" transform="rotate(-90 41.7 43.4)">4.7K</text>
<text x="53.4" y="42.6" transform="rotate(-90 53.4 42.6)">NC</text>
<text x="88.9" y="46.7">U8</text>
<text x="137.2" y="46.9" transform="rotate(-90 137.2 46.9)">nc</text>
<text x="137.2" y="42.2" transform="rotate(-90 137.2 42.2)">R242</text>
<text x="68.4" y="50.2">R244</text>
<text x="68.4" y="48.5">R243</text>
<text x="78.5" y="50.2">NC</text>
<text x="78.5" y="48.5">0</text>
<text x="108.6" y="53.5">R246</text>
<text x="108.6" y="50.2">R245</text>
<text x="118.7" y="53.5">0</text>
<text x="118.7" y="50.2">0</text>
<text x="60" y="58.5">R247</text>
<text x="70.1" y="58.5">0</text>
<text x="139.2" y="56.7">B11</text>
<text x="145.9" y="56.7">BLM21PG600SN1D</text>
<text x="60" y="60.2">R248</text>
<text x="70.1" y="60.2">0</text>
<text x="119" y="61.7">C70</text>
<text x="119" y="63.4">1uF</text>
<text x="127.4" y="61.7">C71</text>
<text x="127.4" y="63.4">0.1uF</text>
<text x="127.4" y="65.1">50V</text>
<text x="135.8" y="61.7">C72</text>
<text x="135.8" y="63.4">0.1uF</text>
<text x="135.8" y="65.1">50V</text>
<text x="41.7" y="70.8" transform="rotate(-90 41.7 70.8)">R249</text>
<text x="53.4" y="70.8" transform="rotate(-90 53.4 70.8)">R250</text>
<text x="88.9" y="70.1">BMM150</text>
<text x="41.7" y="76.1" transform="rotate(-90 41.7 76.1)">NC</text>
<text x="53.4" y="74.6" transform="rotate(-90 53.4 74.6)">0</text>
<text x="87.2" y="103.6">U38</text>
<text x="197.8" y="103.6">U9</text>
<text x="51.6" y="112.2">R531</text>
<text x="51.6" y="108.8">R529</text>
<text x="61.7" y="112.2">0</text>
<text x="61.7" y="108.8">0</text>
<text x="125.4" y="112.2">R532</text>
<text x="125.4" y="108.8">R530</text>
<text x="135.5" y="112.2">0</text>
<text x="135.5" y="108.8">0</text>
<text x="238.1" y="108.7">B12</text>
<text x="244.8" y="108.7">BLM21PG600SN1D</text>
<text x="51.6" y="115.5">R528</text>
<text x="61.7" y="115.5">0</text>
<text x="149.2" y="117.1">B16</text>
<text x="155.9" y="117.1">BLM21PG600SN1D</text>
<text x="229.4" y="116.9" transform="rotate(-90 229.4 116.9)">C42</text>
<text x="232.8" y="116.9" transform="rotate(-90 232.8 116.9)">C43</text>
<text x="73.8" y="123.7">R534</text>
<text x="73.8" y="125.4">NC</text>
<text x="80.5" y="123.7">R535</text>
<text x="80.5" y="125.4">NC</text>
<text x="118.7" y="122.3">R536</text>
<text x="118.7" y="120.6">R533</text>
<text x="128.8" y="122.3">0</text>
<text x="128.8" y="120.6">NC</text>
<text x="142.5" y="122.1">C82</text>
<text x="142.5" y="123.7">0.1uF</text>
<text x="142.5" y="125.4">50V</text>
<text x="149.2" y="122.1">C83</text>
<text x="149.2" y="123.7">1uF</text>
<text x="197.8" y="120.4">IM69D130V01XTSA1</text>
<text x="229.4" y="121.7" transform="rotate(-90 229.4 121.7)">1uF</text>
<text x="232.8" y="121.7" transform="rotate(-90 232.8 121.7)">1uF</text>
<text x="87.2" y="127.1">ADAU7002ACBZ-R7</text>
<text x="96.9" y="145.7">R537</text>
<text x="96.9" y="149.1">R538</text>
<text x="107" y="145.7">NC</text>
<text x="107" y="149.1">NC</text>
</g>
<g font-size="1.5" fill="#004080">
<text x="89.7" y="51">ps</text>
<text x="98.2" y="51">int</text>
<text x="89.7" y="54.4">csb</text>
<text x="89.7" y="57.7">sdo</text>
<text x="89.7" y="59.4">sdi</text>
<text x="95.7" y="59.4">vdd-io</text>
<text x="96.8" y="54.4">drdy</text>
<text x="97.3" y="57.7">vdd</text>
<text x="89.7" y="61.1">sck</text>
<text x="96.4" y="64.4">gnd1</text>
<text x="96.4" y="66.1">gnd2</text>
<text x="96.4" y="67.8">gnd3</text>
<text x="88.1" y="109.7">SDATA</text>
<text x="88.1" y="113.1">BCLK</text>
<text x="102.7" y="109.7">PDM_DAT</text>
<text x="102.7" y="113.1">PDM_CLK</text>
<text x="198.7" y="109.7">CLK</text>
<text x="198.7" y="113.1">DATA</text>
<text x="212.2" y="109.7">VDD</text>
<text x="88.1" y="116.4">LRCLK</text>
<text x="105" y="118.1">IOVDD</text>
<text x="198.7" y="116.4">SELECT</text>
<text x="212" y="116.4">GND</text>
<text x="103.9" y="121.5">CONFIG</text>
<text x="106.4" y="124.8">GND</text>
</g>
<g font-size="1.2">
<text x="29" y="1.3">5</text>
<text x="83.8" y="1.3">4</text>
<text x="138.5" y="1.3">3</text>
<text x="193.3" y="1.3">2</text>
<text x="248" y="1.3">1</text>
<text x=".4" y="26.8">D</text>
<text x="275.9" y="26.8">D</text>
<text x=".4" y="75">C</text>
<text x="275.9" y="75">C</text>
<text x=".4" y="123.1">B</text>
<text x="275.9" y="123.1">B</text>
<text x=".4" y="171.3">A</text>
<text x="275.9" y="171.3">A</text>
<text x="29" y="195.6">5</text>
<text x="83.8" y="195.6">4</text>
<text x="138.5" y="195.6">3</text>
<text x="193.3" y="195.6">2</text>
<text x="248" y="195.6">1</text>
</g>
</svg>
